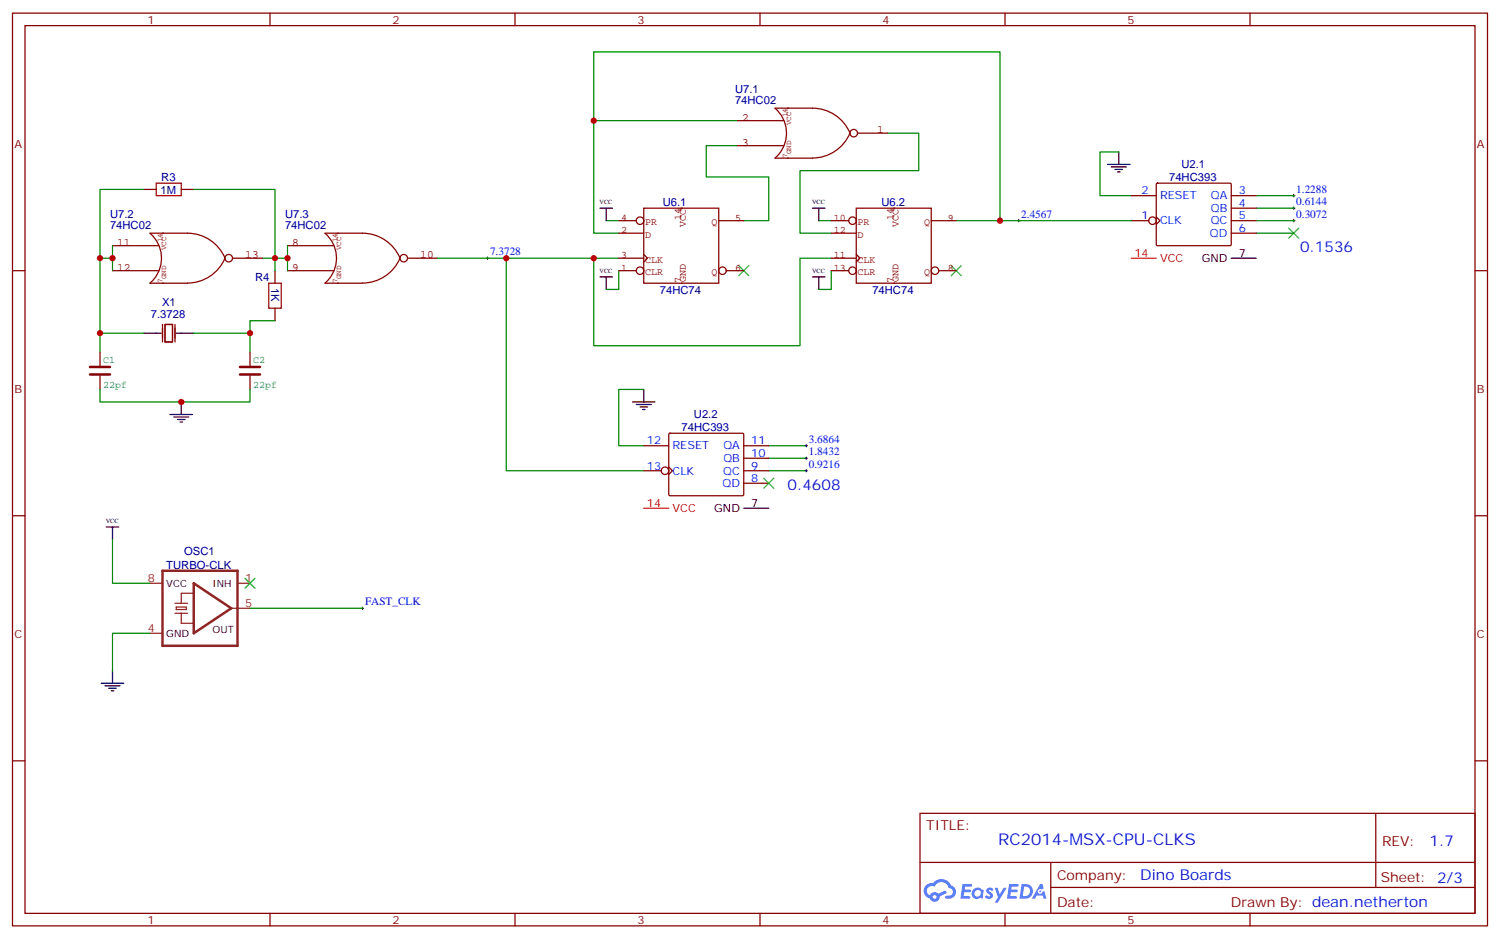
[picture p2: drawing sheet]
<svg xmlns="http://www.w3.org/2000/svg" width="423mm" height="265mm" viewBox="0 0 423 265" stroke-linecap="round" stroke-linejoin="round" font-family="sans-serif">
<g fill="none" stroke="#870000" stroke-width=".35">
<path d="M3.5 3.7h416.3v257.5h-416.3zM7.1 7.2h409.2v250.5h-409.2zM76.2 3.7v3.5M145.3 3.7v3.5M214.5 3.7v3.5M283.6 3.7v3.5M352.8 3.7v3.5M3.5 76.4h3.6M416.3 76.4h3.5M3.5 145.5h3.6M416.3 145.5h3.5M3.5 214.7h3.6"/>
<path d="M416.3 214.7h3.5M259.6 229.5h156.7v28.2h-156.7zM388.3 229.5v20.9M76.2 257.7v3.5M145.3 257.7v3.5M214.5 257.7v3.5M259.7 243.3h156.4M283.6 257.7v3.5M296.6 250.4h119.5M296.6 243.3v14.1M352.8 257.7v3.5"/>
</g>
<g fill="#5487ff">
<path d="M278.6 250.7a1.22 1.22 0 0 1 1.7 .2l-.3 .6a.47 .47 0 0 0-.4-.4 .47 .47 0 0 0-.5 .2l.1 .1a1.23 1.23 0 0 1 .8 1.9 1.44 1.44 0 0 1-2.1-.2l.5-.6 .7 .4a.29 .29 0 0 0 .4-.2 .29 .29 0 0 0-.3-.3 1.04 1.04 0 0 1-.6-1.7z"/>
<path d="M271.6 249.4h2.4l.3 .2-.1 .5h-1.8l-.2 .9h1.6l.3 .4-.4 .3h-1.6l-.1 1.1 1.7 .1 .2 .3-.2 .3-2.7 .1z"/>
<path d="M284.8 249.4h2.3l.4 .2-.2 .5h-1.8l-.1 .9h1.5l.3 .4-.4 .3h-1.5l-.2 1.1 1.7 .1 .2 .3-.2 .3-2.6 .1z"/>
<path d="M293.5 249.4h.7l.4 1.3-.6 .3a.69 .69 0 0 0-1.1 .3 .69 .69 0 0 0 .5 .9 .69 .69 0 0 0 .9-.6l.4-.2 .6 2.2h-.8l-.2-.9h-1.7l-.5 .9h-.9z"/>
<path d="M280.8 250.5h.7l.7 1.8 1.1-1.8h.8l-2.5 4.2h-.9l1-1.6z"/>
<path d="M288.3 249.4l-.6 4.2h1.4a2.11 2.11 0 0 0 2.4-2.2 2.11 2.11 0 0 0-2.5-2zM289 250.1a1.39 1.39 0 0 1 1.7 1.5 1.39 1.39 0 0 1-1.8 1.2h-.2z"/>
<path d="M274.6 251a1.54 1.54 0 0 0 0 2.2 1.54 1.54 0 0 0 2.1 .1l.6 .3 .3-2.3-.1-.3h-.5a1.49 1.49 0 0 0-2.4 0zM274.9 252a.95 .95 0 0 1 1.9 0 .95 .95 0 0 1-1.9 0z"/>
<path d="M261.4 249.8a2.18 2.18 0 0 0 1 3.7 1.44 1.44 0 0 0 1.7 .9 1.44 1.44 0 0 0 1.1-1.5l2-1-.4-.7-1.9 1a1.47 1.47 0 0 0-2.5 .4 1.39 1.39 0 0 1-.6-1.9 1.39 1.39 0 0 1 2-.5 2.12 2.12 0 0 1 2.1-1.3 2.12 2.12 0 0 1 1.9 1.7 1.14 1.14 0 0 1 1.1 1.4 1.14 1.14 0 0 1-1.6 .7 .43 .43 0 0 0-.6 .4 .43 .43 0 0 0 .4 .5 1.98 1.98 0 0 0 2.6-1.3 1.98 1.98 0 0 0-1.3-2.5 3.1 3.1 0 0 0-5.2-.7l-.9 .1zM263.2 253.1a.55 .55 0 0 1 1.1 0 .55 .55 0 0 1-1.1 0z"/>
<circle cx="293.6" cy="251.5" r=".26"/>
</g>
<path d="M208.5 75l2.8 2.8M211.3 75l-2.8 2.8M268.5 75l2.8 2.8M271.3 75l-2.8 2.8M363.7 64.4l2.8 2.8M366.5 64.4l-2.8 2.8" fill="none" stroke="#3c3" stroke-width=".35"/>
<g fill="none" stroke="#008700" stroke-width=".35">
<path d="M167.6 34v-19.4h114.6v47.7h-12.3M208.1 34h-40.5v31.8h7M250.5 37.6h8.8v10.6h-33.5v17.6h8.8M40.6 53.4h-12.4v19.4h3.5M54.7 53.4h22.9v19.4M208.1 41.1h-8.8v8.8h17.7v12.4h-7.1M315.7 42.9h-5.3v12.3h8.9M354.5 58.7h10.6M354.5 55.2h10.6M28.2 72.8v26.5M74.1 72.8h3.5M77.6 72.8v3.6"/>
<path d="M137.6 72.8h37M142.9 72.8v60h38.8M171.1 62.3h3.5M174.6 76.4v5.3h-3.5M231.1 62.3h3.5M234.6 76.4v5.3h-3.5M282.2 62.3h37.1M354.5 65.8h10.6M354.5 62.3h10.6M28.2 94h12.4M54.7 94h15.9M77.6 90.5h-7v8.8"/>
<path d="M28.2 109.9v3.5h42.4v-3.5M181.7 109.9h-7.1v15.9h7.1M217 132.8h10.5M217 129.3h10.5M217 125.8h10.5"/>
</g>
<path d="M364.8 58.7h.7M364.8 55.2h.7M365.1 54.9v.7M365.1 58.4v.7M137.2 72.8h.7M137.6 72.5v.7M287.2 62.3h.7M287.5 61.9v.7M364.8 62.3h.7M365.1 61.9v.7M102 171.6h.7M102.3 171.3v.7" fill="none" stroke="#000" stroke-width=".28"/>
<path d="M44.1 51.7h7.1v3.5h-7.1zM75.8 79.9h3.6v7.1h-3.6z" fill="none" stroke="#a10000" stroke-width=".35"/>
<g fill="none" stroke="#870000" stroke-width=".35">
<path d="M40.6 53.4h3.5M51.2 53.4h3.5M319.3 55.2h7M326.4 51.9l.3-.2h20.6l.2 .3-.1 17.1-.3 .2h-20.6l-.2-.3zM347.5 55.2h7M347.5 58.7h7M77.6 76.4v3.5M319.3 62.3h4.9M326.3 61.2l1.1 1.1-1.1 1M347.5 62.3h7M347.5 65.8h7M45.9 91.5v5"/>
<path d="M46.6 91.5h2.1v5h-2.1zM49.4 91.5v5M77.6 87v3.5M181.7 125.8h7M181.7 132.8h4.9M188.7 131.8l1.1 1-1.1 1.1M188.8 122.4l.3-.2 20.6 .1 .2 .3-.1 17.1-.3 .2-20.6-.1-.2-.3zM209.9 125.8h7.1M209.9 132.8h7.1M209.9 129.3h7.1M209.9 136.3h7.1"/>
<circle cx="325.3" cy="62.3" r="1.06"/>
<circle cx="187.7" cy="132.8" r="1.06"/>
</g>
<g fill="none" stroke="#000" stroke-width=".35">
<path d="M169.3 58.7h3.6M171.1 58.7v3.6M229.3 58.7h3.5M231.1 58.7v3.6M312.6 46.4h6.3M313.6 47.1h4.3M314.7 47.8h2.1M315.4 48.5h.7M315.7 42.9v3.5M169.3 78.1h3.6M171.1 78.1v3.6M229.3 78.1h3.5"/>
<path d="M231.1 78.1v3.6M347.5 72.8h7M40.6 94h4.9M49.7 94h5M48 116.9h6.3M49 117.7h4.3M50.1 118.4h2.1M50.8 119.1h.7M51.2 113.4v3.5M178.5 113.4h6.4M179.6 114.1h4.2M180.6 114.8h2.1"/>
<path d="M181.3 115.5h.7M181.7 109.9v3.5M209.9 143.4h7.1"/>
</g>
<path d="M28.2 99.3v3.9M70.6 99.3v3.9M28.2 106v3.9M70.6 106v3.9" fill="none" stroke="#850000" stroke-width=".35"/>
<path d="M25.4 105.7h5.6M25.4 103.5h5.6M67.7 105.7h5.7M67.7 103.5h5.7" fill="none" stroke="#850000" stroke-width=".71"/>
<path d="M319.3 72.8h7M181.7 143.4h7" fill="none" stroke="#f00" stroke-width=".35"/>
<g fill="#850000">
<circle cx="95.3" cy="79.9" r=".18"/>
<circle cx="95.3" cy="65.8" r=".18"/>
</g>
<g fill="none" stroke="#850000" stroke-width=".35">
<path d="M81.1 69.3h13.1M81.1 76.4h13.1M91.7 65.8h10.6a11.5 11.5 0 0 1 10.6 7 11.6 11.6 0 0 1-10.6 7.1h-10.6a9.2 9.2 0 0 0 0-14.1M115 72.8h8.5"/>
<circle cx="113.9" cy="72.8" r="1.06"/>
</g>
<g fill="#850000">
<circle cx="45.9" cy="79.9" r=".18"/>
<circle cx="45.9" cy="65.8" r=".18"/>
</g>
<g fill="none" stroke="#850000" stroke-width=".35">
<path d="M31.7 69.3h13.1M31.7 76.4h13.1M42.3 65.8h10.6a11.5 11.5 0 0 1 10.6 7 11.6 11.6 0 0 1-10.6 7.1h-10.6a9.2 9.2 0 0 0 0-14.1M65.6 72.8h8.5"/>
<circle cx="64.6" cy="72.8" r="1.06"/>
</g>
<g fill="#850000">
<circle cx="222.2" cy="44.6" r=".18"/>
<circle cx="222.2" cy="30.5" r=".18"/>
</g>
<g fill="none" stroke="#850000" stroke-width=".35">
<path d="M208.1 34h13.1M218.7 30.5h10.6a11.5 11.5 0 0 1 10.6 7.1 11.6 11.6 0 0 1-10.6 7h-10.6a9.2 9.2 0 0 0 0-14.1M242 37.6h8.5M208.1 41.1h13.1"/>
<circle cx="240.9" cy="37.6" r="1.06"/>
</g>
<path d="M167.6 72.8v24.7h58.2v-24.7h8.8" fill="none" stroke="#008700" stroke-width=".35"/>
<circle cx="252.2" cy="79.9" r=".18" fill="#850000"/>
<g fill="none" stroke="#850000" stroke-width=".35">
<path d="M241.7 58.7h21.1v21.2h-21.1zM234.6 62.3h4.9M234.6 72.8h7.1M234.6 65.8h7.1M234.6 76.4h4.9M241.7 71.8l1 1-1 1.1M262.8 62.3h7.1M264.9 76.4h5"/>
<circle cx="240.6" cy="62.3" r="1.06"/>
<circle cx="240.6" cy="76.4" r="1.06"/>
<circle cx="263.9" cy="76.4" r="1.06"/>
</g>
<g fill="#850000">
<circle cx="252.2" cy="58.7" r=".18"/>
<circle cx="192.3" cy="79.9" r=".18"/>
</g>
<g fill="none" stroke="#850000" stroke-width=".35">
<path d="M181.7 58.7h21.1v21.2h-21.1zM174.6 76.4h5M174.6 65.8h7.1M174.6 72.8h7.1M174.6 62.3h5M181.7 71.8l1 1-1 1.1M202.8 62.3h7.1M205 76.4h4.9"/>
<circle cx="180.6" cy="76.4" r="1.06"/>
<circle cx="180.6" cy="62.3" r="1.06"/>
<circle cx="203.9" cy="76.4" r="1.06"/>
</g>
<circle cx="192.3" cy="58.7" r=".18" fill="#850000"/>
<path d="M45.9 161h21.1v21.2h-21.1zM54.7 164.6l10.6 7-10.6 7.1z" fill="none" stroke="#8c2424" stroke-width=".71"/>
<path d="M42.3 178.7h3.6M42.3 164.6h3.6M49.4 173h3.5M49.4 170.2h3.5M49.7 171.3h2.9v.7h-2.9zM51.2 173v2.9h3.5M54.7 167.4h-3.5v2.8M65.3 171.6h5.3M67 164.6h3.6" fill="none" stroke="#8c2424" stroke-width=".35"/>
<path d="M30 148.7h3.5M31.7 148.7v3.5M28.6 192.8h6.3M29.6 193.5h4.3M30.7 194.2h2.1M31.4 194.9h.7M31.7 189.3v3.5" fill="none" stroke="#000" stroke-width=".35"/>
<path d="M31.7 69.3v7.1M81.1 69.3v3.5h-3.5M81.1 72.8v3.6M123.5 72.8h14.1M31.7 152.2v12.4h10.6M42.3 178.7h-10.6v10.6M70.6 171.6h31.7" fill="none" stroke="#008700" stroke-width=".35"/>
<path d="M215.5 134.9l2.9 2.9M218.4 134.9l-2.9 2.9M69.1 163.2l2.9 2.8M72 163.2l-2.9 2.8" fill="none" stroke="#3c3" stroke-width=".35"/>
<path d="M227.2 125.8h.7M227.2 132.8h.7M227.2 129.3h.7M227.5 125.4v.7M227.5 128.9v.7M227.5 132.5v.7" fill="none" stroke="#000" stroke-width=".28"/>
<g fill="#c00">
<circle cx="28.2" cy="94" r=".88"/>
<circle cx="70.6" cy="94" r=".88"/>
<circle cx="51.2" cy="113.4" r=".88"/>
<circle cx="28.2" cy="72.8" r=".88"/>
<circle cx="167.6" cy="72.8" r=".88"/>
<circle cx="282.2" cy="62.3" r=".88"/>
<circle cx="167.6" cy="34" r=".88"/>
<circle cx="77.6" cy="72.8" r=".88"/>
<circle cx="31.8" cy="72.8" r=".88"/>
<circle cx="81.1" cy="72.8" r=".88"/>
<circle cx="142.9" cy="72.8" r=".88"/>
</g>
<text font-size="4.6" fill="#00f" x="281.7" y="238.5">RC2014-MSX-CPU-CLKS</text>
<g font-size="4.2" fill="#00f">
<text x="366.9" y="71.1">0.1536</text>
<text x="222.2" y="138.1">0.4608</text>
<text x="403.4" y="238.7">1.7</text>
<text x="321.8" y="248.3">Dino Boards</text>
</g>
<g font-size="3.9" fill="#800">
<text x="261.4" y="234.1">TITLE:</text>
<text x="390" y="238.7">REV:</text>
<text x="298.3" y="248.3">Company:</text>
<text x="389.7" y="248.9">Sheet: 2/3</text>
<text x="298.3" y="255.9">Date:</text>
<text x="347.4" y="256">Drawn By: dean.netherton</text>
</g>
<g font-size="3.2" fill="#800">
<text x="41.6" y="6.7">1</text>
<text x="110.8" y="6.7">2</text>
<text x="179.9" y="6.7">3</text>
<text x="249.1" y="6.7">4</text>
<text x="318.2" y="6.7">5</text>
<text x="4.1" y="41.8">A</text>
<text x="416.8" y="41.8">A</text>
<text x="4.1" y="110.9">B</text>
<text x="416.8" y="110.9">B</text>
<text x="4.1" y="180.1">C</text>
<text x="416.8" y="180.1">C</text>
<text x="41.6" y="260.7">1</text>
<text x="110.8" y="260.7">2</text>
<text x="179.9" y="260.7">3</text>
<text x="249.1" y="260.7">4</text>
<text x="318.2" y="260.7">5</text>
</g>
<g font-size="3.2" fill="#000080">
<text x="207.4" y="29.5">74HC02</text>
<text x="207.4" y="26.3">U7.1</text>
<text x="333.4" y="47.4">U2.1</text>
<text x="45.5" y="51.1">R3</text>
<text x="330" y="51.1">74HC393</text>
<text x="45.3" y="54.6">1M</text>
<text x="187" y="58.1">U6.1</text>
<text x="248.8" y="58.1">U6.2</text>
<text x="31" y="64.7">74HC02</text>
<text x="31" y="61.6">U7.2</text>
<text x="80.4" y="64.7">74HC02</text>
<text x="80.4" y="61.6">U7.3</text>
<text x="72" y="79.3">R4</text>
<text x="76.5" y="81.3" transform="rotate(90 76.5 81.3)">1K</text>
<text x="186.2" y="82.8">74HC74</text>
<text x="246.2" y="82.8">74HC74</text>
<text x="42.6" y="89.9">7.3728</text>
<text x="45.7" y="86.3">X1</text>
<text x="195.8" y="118">U2.2</text>
<text x="192.4" y="121.6">74HC393</text>
<text x="46.9" y="160.5">TURBO-CLK</text>
<text x="52" y="156.7">OSC1</text>
</g>
<g font-size="3.2" fill="#840000">
<text x="209.4" y="34">2</text>
<text x="209.4" y="41.1">3</text>
<text x="247.5" y="37.5">1</text>
<text x="33.1" y="69.3">11</text>
<text x="82.4" y="69.3">8</text>
<text x="33.1" y="76.3">12</text>
<text x="69.2" y="72.8">13</text>
<text x="82.4" y="76.3">9</text>
<text x="118.6" y="72.8">10</text>
</g>
<g font-size="3.2" fill="#00f">
<text x="322.2" y="54.9">2</text>
<text x="327.4" y="56.3">RESET</text>
<text x="341.8" y="59.8">QB</text>
<text x="341.8" y="56.3">QA</text>
<text x="349.6" y="54.9">3</text>
<text x="349.6" y="58.4">4</text>
<text x="365.8" y="57.9">0.6144</text>
<text x="365.8" y="54.3">1.2288</text>
<text x="288.2" y="61.4">2.4567</text>
<text x="322.2" y="61.9">1</text>
<text x="327.4" y="63.3">CLK</text>
<text x="341.7" y="63.3">QC</text>
<text x="349.6" y="61.9">5</text>
<text x="349.6" y="65.4">6</text>
<text x="365.8" y="61.4">0.3072</text>
<text x="138.3" y="72">7.3728</text>
<text x="341.5" y="66.9">QD</text>
<text x="182.6" y="125.4">12</text>
<text x="212" y="125.4">11</text>
<text x="228.2" y="124.9">3.6864</text>
<text x="189.8" y="126.8">RESET</text>
<text x="204.2" y="130.4">QB</text>
<text x="204.2" y="126.8">QA</text>
<text x="212" y="128.9">10</text>
<text x="228.2" y="131.9">0.9216</text>
<text x="228.2" y="128.4">1.8432</text>
<text x="182.6" y="132.5">13</text>
<text x="189.8" y="133.9">CLK</text>
<text x="203.9" y="137.4">QD</text>
<text x="204.1" y="133.9">QC</text>
<text x="212" y="132.5">9</text>
<text x="212" y="136">8</text>
<text x="103" y="170.7">FAST_CLK</text>
</g>
<g font-size="3.2" fill="#f00">
<text x="320.2" y="72.5">14</text>
<text x="327.4" y="73.9">VCC</text>
<text x="182.6" y="143.1">14</text>
<text x="189.8" y="144.5">VCC</text>
</g>
<g font-size="3.2">
<text x="339.1" y="73.9">GND</text>
<text x="349.6" y="72.5">7</text>
<text x="212" y="143.1">7</text>
<text x="201.6" y="144.5">GND</text>
</g>
<g font-size="3.2" fill="#8d2323">
<text x="41.7" y="164.2">8</text>
<text x="69.1" y="164.2">1</text>
<text x="69.1" y="171.3">5</text>
<text x="41.7" y="178.3">4</text>
</g>
<g font-size="2.8" fill="#840000">
<text x="175.3" y="65.8">2</text>
<text x="175.3" y="62.2">4</text>
<text x="182" y="63.6">PR</text>
<text x="192.2" y="62.1" transform="rotate(-90 192.2 62.1)">14</text>
<text x="193.6" y="64.2" transform="rotate(-90 193.6 64.2)">VCC</text>
<text x="200.8" y="63.6">Q</text>
<text x="207.5" y="62.2">5</text>
<text x="235.3" y="62.2">10</text>
<text x="235.3" y="65.8">12</text>
<text x="242" y="63.6">PR</text>
<text x="252.2" y="62.1" transform="rotate(-90 252.2 62.1)">14</text>
<text x="253.6" y="64.2" transform="rotate(-90 253.6 64.2)">VCC</text>
<text x="260.8" y="63.6">Q</text>
<text x="267.5" y="62.2">9</text>
<text x="182" y="67.1">D</text>
<text x="242" y="67.1">D</text>
<text x="175.3" y="76.3">1</text>
<text x="175.3" y="72.8">3</text>
<text x="182" y="77.7">CLR</text>
<text x="182" y="74.2">CLK</text>
<text x="200.8" y="77.7">Q</text>
<text x="207.5" y="76.3">6</text>
<text x="235.3" y="72.8">11</text>
<text x="235.3" y="76.3">13</text>
<text x="242" y="74.2">CLK</text>
<text x="242" y="77.7">CLR</text>
<text x="260.8" y="77.7">Q</text>
<text x="267.5" y="76.3">8</text>
<text x="192.2" y="79.9" transform="rotate(-90 192.2 79.9)">7</text>
<text x="193.6" y="79.6" transform="rotate(-90 193.6 79.6)">GND</text>
<text x="252.2" y="79.9" transform="rotate(-90 252.2 79.9)">7</text>
<text x="253.6" y="79.6" transform="rotate(-90 253.6 79.6)">GND</text>
</g>
<g font-size="2.8" fill="#008484">
<text x="29.1" y="102.5">C1</text>
<text x="71.4" y="102.5">C2</text>
<text x="29.1" y="109.5">22pf</text>
<text x="71.4" y="109.5">22pf</text>
</g>
<g font-size="2.8">
<text x="46.9" y="165.6">VCC</text>
<text x="60" y="165.6">INH</text>
<text x="46.9" y="179.7">GND</text>
<text x="60" y="178.7">OUT</text>
</g>
<g font-size="2.1" fill="#840000">
<text x="222.2" y="33.1" transform="rotate(-90 222.2 33.1)">14</text>
<text x="223.3" y="35.4" transform="rotate(-90 223.3 35.4)">VCC</text>
<text x="222.2" y="44.6" transform="rotate(-90 222.2 44.6)">7</text>
<text x="223.3" y="43.6" transform="rotate(-90 223.3 43.6)">GND</text>
<text x="45.8" y="68.3" transform="rotate(-90 45.8 68.3)">14</text>
<text x="46.9" y="70.7" transform="rotate(-90 46.9 70.7)">VCC</text>
<text x="95.2" y="68.3" transform="rotate(-90 95.2 68.3)">14</text>
<text x="96.3" y="70.7" transform="rotate(-90 96.3 70.7)">VCC</text>
<text x="45.8" y="79.9" transform="rotate(-90 45.8 79.9)">7</text>
<text x="46.9" y="78.8" transform="rotate(-90 46.9 78.8)">GND</text>
<text x="95.2" y="79.9" transform="rotate(-90 95.2 79.9)">7</text>
<text x="96.3" y="78.8" transform="rotate(-90 96.3 78.8)">GND</text>
</g>
<g font-size="1.8">
<text x="169.2" y="57.6">VCC</text>
<text x="229.2" y="57.6">VCC</text>
<text x="169.2" y="77">VCC</text>
<text x="229.2" y="77">VCC</text>
<text x="29.9" y="147.6">VCC</text>
</g>
</svg>
